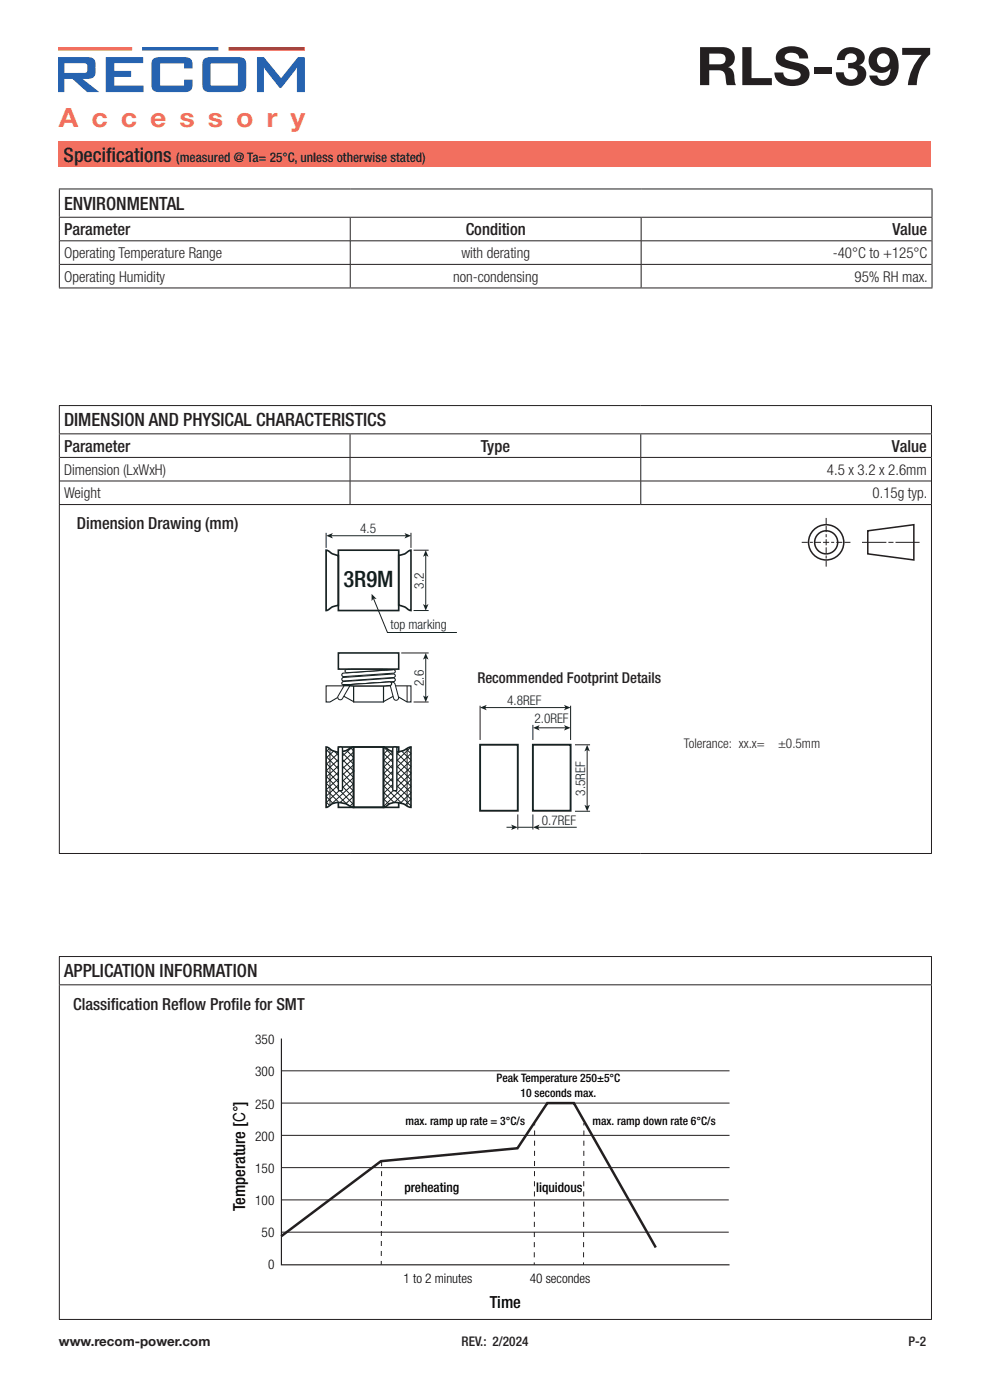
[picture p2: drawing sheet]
<svg xmlns="http://www.w3.org/2000/svg" width="210mm" height="297mm" viewBox="0 0 210 297" stroke-linecap="round" stroke-linejoin="round" font-family="sans-serif">
<path d="M12.5 30h185v5.5h-185z" fill="#f26f5f"/>
<path d="M12.4 10h15.6v.7h-15.6z" fill="#fcb918"/>
<path d="M30.2 10h16.1v.7h-16.1z" fill="#2663b0"/>
<path d="M48.5 10h16.1v.7h-16.1z" fill="#db2429"/>
<g fill="#2663b0">
<path d="M22.5 12.1h7.9l-.1 1.3h-6v1.6h3.5v1.3h-3.5l-.1 1.8 6.2 .1v1.3h-7.9z"/>
<path d="M32.5 12.5l.6-.3 .7-.1h5.4a1.4 1.4 0 0 1 1.6 1.6v.8h-1.7l-.1-1h-5v4.6l5 .1 .1-1.3h1.7v1.1a1.37 1.37 0 0 1-1.5 1.5h-5.6a1.38 1.38 0 0 1-1.6-1.5v-4.6z"/>
<path d="M54.5 12.1l1.5 .1 3.6 4.4 3.6-4.4 1.4-.1v7.4h-1.6v-5.3l-3.4 4.5-.3-.1-3.4-4.4 .1 5.3h-1.5z"/>
<path d="M13.7 13.4h4.1a.55 .55 0 0 1 .7 .6v.9a.54 .54 0 0 1-.7 .6h-4.1zM12.4 12.1v7.4h1.2l.1-2.7 1.6-.1 3.2 2.8h2.5l-3.5-2.8h1a1.52 1.52 0 0 0 1.8-2 3.1 3.1 0 0 0-.5-2.3l-1.2-.3z"/>
<path d="M44.7 13.5h5.8v4.6h-5.8zM43.3 12.5l-.4 .9v4.6a1.35 1.35 0 0 0 1.6 1.5h6.2a1.37 1.37 0 0 0 1.5-1.5v-4.3a1.38 1.38 0 0 0-1.6-1.6h-6l-.7 .1z"/>
</g>
<g fill="none" stroke="#231f20" stroke-width=".21">
<path d="M12.5 86h185.2M12.5 92h185.2M12.6 86.1v5.9M12.6 92.1v14.9M12.7 97h184.8M74.3 92.1v4.9M74.3 97.1v4.9M135.9 92.1v4.9M135.9 97.1v4.9M197.6 86.1v5.9M197.6 92.1v14.9M12.5 107h185.2"/>
<path d="M12.6 107.1v73.9M12.7 102h184.8M74.3 102.1v4.9M135.9 102.1v4.9M197.6 107.1v73.9M12.5 181.1h185.2"/>
</g>
<g fill="none" stroke="#231f20" stroke-width=".32">
<path d="M184.1 112.6l9.7-1.3v7.5l-9.7-1.3z"/>
<circle cx="175.2" cy="115.1" r="3.7"/>
<circle cx="175.2" cy="115.1" r="2.45"/>
</g>
<path d="M170.1 115.1h10.3M175.2 120.2v-10.3" fill="none" stroke="#231f20" stroke-width=".22" stroke-dasharray="1.3 .4 .6 .4 1.3 .4" stroke-linecap="butt"/>
<path d="M182.9 115.1h12.2" fill="none" stroke="#231f20" stroke-width=".22" stroke-dasharray="5.2 .4 1.1 .4 5.2" stroke-linecap="butt"/>
<path d="M69.2 116.7l.4 .1 .9 .7 1.3 .4v10.5l-1.3 .3-1.3 .8zM71.8 116.7h12.8v12.8h-12.8zM84.6 117.8l1.3-.3 1.3-.8v12.8l-.4-.1-.9-.6-1.3-.4zM75 158.5h6.4v12.8h-6.4zM84 159.6a4.7 4.7 0 0 0 2.8-1.1h.4v12.8l-.4-.1a3.9 3.9 0 0 0-5.1 0l-.4 .1v-12.8l.4 .1 1 .6 1.3 .4M84.6 159.6v-1.1h-12.8v1.1a4.7 4.7 0 0 0 2.9-1.1h.3v12.8l-.4-.1a3.9 3.9 0 0 0-5.1 0l-.3 .1v-12.8l.4 .1 .9 .6 1.3 .4M71.8 170.2v1.1h12.8v-1.1" fill="none" stroke="#142323" stroke-width=".35"/>
<path d="M75 145.5h6.4v3.4h-6.4z" fill="none" stroke="#142323" stroke-width=".24"/>
<path d="M69.2 145.5h5.8v3.3l-2.5-1.3-2.5 1.4h-.8zM81.4 145.5h5.8v3.4h-.8l-2.5-1.4-2.5 1.3z" fill="none" stroke="#142323" stroke-width=".23"/>
<g fill="none" stroke="#142323" stroke-width=".21">
<path d="M70 159v12M81.4 159.8l5.8 5.6-5.8 5.6M81.4 158.5l5.8 5.5M82.4 158.9l-1.1 1.2M83.2 159.6l-1.9 1.8M84.2 159.8l3 2.8M84.8 159.4l-3.5 3.4M85.2 159.4l1.9 1.8M86.2 158.9l1 1-5.9 5.7M86.4 145.5v3.4M86.4 158.8v12.2M87.2 158.5l-5.8 5.6"/>
<path d="M81.4 169.5l1.1 1.1M81.4 165.3l5.8 5.6M81.4 164l5.8 5.5-1.3 1.3M81.4 162.6l5.8 5.6-2.3 2.2M81.4 161.2l5.8 5.6M81.4 166.7l3.8 3.7M87.1 162.7l-5.7 5.6M87.2 166.8l-3.6 3.5-2.2-2.2M87.2 161.3l-5.8 5.6M87.2 164.1l-5.8 5.6"/>
</g>
<path d="M72.7 143.8l10.8-.8a.37 .37 0 0 1 .4 .3 .37 .37 0 0 1-.4 .4l-10.6 .8a.37 .37 0 0 1-.4-.3 .37 .37 0 0 1 .2-.4z" fill="#fff"/>
<path d="M72.7 143.8l10.8-.8a.37 .37 0 0 1 .4 .3 .37 .37 0 0 1-.4 .4l-10.6 .8a.37 .37 0 0 1-.4-.3 .37 .37 0 0 1 .2-.4z" fill="none" stroke="#142323" stroke-width=".23"/>
<path d="M72.7 144.6l10.8-.8a.37 .37 0 0 1 .4 .4 .37 .37 0 0 1-.4 .4l-10.6 .7a.37 .37 0 0 1-.4-.2 .37 .37 0 0 1 .2-.5z" fill="#fff"/>
<path d="M72.7 144.6l10.8-.8a.37 .37 0 0 1 .4 .4 .37 .37 0 0 1-.4 .4l-10.6 .7a.37 .37 0 0 1-.4-.2 .37 .37 0 0 1 .2-.5z" fill="none" stroke="#142323" stroke-width=".23"/>
<path d="M82.9 144.9l.5-.1 .4 .3 .7 2.8a.53 .53 0 0 1-.3 .6 .53 .53 0 0 1-.7-.3l-.7-2.8z" fill="#fff"/>
<path d="M82.9 144.9l.5-.1 .4 .3 .7 2.8a.53 .53 0 0 1-.3 .6 .53 .53 0 0 1-.7-.3l-.7-2.8z" fill="none" stroke="#142323" stroke-width=".21"/>
<path d="M83.4 158.5h.5l.3 .2v8.8l-.3 .2h-.3l-.3-.2z" fill="#fff"/>
<path d="M83.4 158.5h.5l.3 .2v8.8l-.3 .2h-.3l-.3-.2z" fill="none" stroke="#142323" stroke-width=".29"/>
<g fill="none" stroke="#142323" stroke-width=".21">
<path d="M69.4 159.2l5.6 5.8-5.9 5.3M69.9 158.8l-.7 .6M70.8 159.3l-1.6 1.5M71 159.5l4.1 4.2M71.8 158.9l3.3 3.3-5.9 5.3 2.6 2.6M72.4 159.2l-3.1 2.8M73.5 159.1l1.6 1.7M74.2 158.4l.9 .9M74.7 158.5l-5.4 4.9M75 159.6l-5.7 5.2 5.6 5.7M69.2 170.1l.7 .8M69.2 166.2l4.5 4.5"/>
<path d="M69.2 162l5.8 5.8M69.3 160.6l5.8 5.9M69.3 163.5l5.7 5.7M75 169l-1.6 1.4M75 170.3l-.7 .7M75 167.6l-2.8 2.6M75.1 160.8l-5.8 5.3M75.1 166.2l-4.6 4.1M75.1 163.5l-5.9 5.4 1.4 1.5"/>
</g>
<path d="M71.8 158.5h.6l.2 .2v8.8l-.2 .2h-.4l-.2-.2z" fill="#fff"/>
<path d="M71.8 158.5h.6l.2 .2v8.8l-.2 .2h-.4l-.2-.2z" fill="none" stroke="#142323" stroke-width=".29"/>
<path d="M73 145.5h1.1l-1.5 2.7a.53 .53 0 0 1-.7 .2 .53 .53 0 0 1-.2-.7z" fill="#fff"/>
<path d="M73 145.5h1.1l-1.5 2.7a.53 .53 0 0 1-.7 .2 .53 .53 0 0 1-.2-.7z" fill="none" stroke="#142323" stroke-width=".21"/>
<path d="M72.8 145.3l9.9-.6a.37 .37 0 0 1 .4 .3 .37 .37 0 0 1-.4 .4l-7.7 .1z" fill="#fff"/>
<path d="M72.8 145.3l9.9-.6a.37 .37 0 0 1 .4 .3 .37 .37 0 0 1-.4 .4l-7.7 .1z" fill="none" stroke="#142323" stroke-width=".23"/>
<path d="M72.7 142.9l10.8-.8a.37 .37 0 0 1 .4 .3 .37 .37 0 0 1-.4 .4l-10.6 .7a.37 .37 0 0 1-.4-.2 .37 .37 0 0 1 .2-.4z" fill="#fff"/>
<path d="M72.7 142.9l10.8-.8a.37 .37 0 0 1 .4 .3 .37 .37 0 0 1-.4 .4l-10.6 .7a.37 .37 0 0 1-.4-.2 .37 .37 0 0 1 .2-.4z" fill="none" stroke="#142323" stroke-width=".23"/>
<path d="M72.8 145.3l9.9-.6a.37 .37 0 0 1 .4 .3 .37 .37 0 0 1-.4 .4l-7.7 .1z" fill="#fff"/>
<path d="M72.8 145.3l9.9-.6a.37 .37 0 0 1 .4 .3 .37 .37 0 0 1-.4 .4l-7.7 .1z" fill="none" stroke="#142323" stroke-width=".23"/>
<path d="M73.2 142.2l.3-.2 1.3-.1 8.5 .1-9.7 .7a.37 .37 0 0 1-.4-.5z" fill="#fff"/>
<path d="M73.2 142.2l.3-.2 1.3-.1 8.5 .1-9.7 .7a.37 .37 0 0 1-.4-.5z" fill="none" stroke="#142323" stroke-width=".23"/>
<path d="M71.8 138.5h12.8v3.5h-12.8z" fill="none" stroke="#142323" stroke-width=".34"/>
<path d="M101.8 158h8v14h-8zM113 158h8v14h-8z" fill="none" stroke="#142323" stroke-width=".4"/>
<path d="M69.2 113v3.2M70.2 113.7h16M87.2 113v3.2" fill="none" stroke="#142323" stroke-width=".21"/>
<g fill="#142323">
<path d="M69.2 113.7l1.4-.6-.3 .6 .3 .5z"/>
<path d="M85.8 113.1l1.4 .6-1.4 .5 .3-.5z"/>
</g>
<path d="M101.8 149.7v7.3M113 153.8v3.2M114.1 154.4h5.9M121 149.7v7.3" fill="none" stroke="#142323" stroke-width=".21"/>
<g fill="#142323">
<path d="M113.1 154.4l1.4-.6-.4 .6 .4 .6z"/>
<path d="M119.6 153.8l1.4 .6-1.4 .6 .4-.6z"/>
</g>
<path d="M109.8 172.8v3.2M113 172.8v3.2M114 175.5h8.3" fill="none" stroke="#142323" stroke-width=".21"/>
<path d="M113.1 175.5l1.4-.6-.4 .6 .4 .6z" fill="#142323"/>
<path d="M107.4 175.5h1.4" fill="none" stroke="#142323" stroke-width=".21"/>
<path d="M108.4 174.9l1.4 .6-1.4 .6 .4-.6z" fill="#142323"/>
<path d="M102.8 150.1h17.2" fill="none" stroke="#142323" stroke-width=".21"/>
<g fill="#142323">
<path d="M101.8 150.1l1.4-.6-.3 .6 .3 .6z"/>
<path d="M119.6 149.5l1.4 .6-1.4 .6 .4-.6z"/>
</g>
<path d="M87.7 116.7h3.2M90.3 117.7v10.9M87.7 129.5h3.2" fill="none" stroke="#142323" stroke-width=".21"/>
<g fill="#142323">
<path d="M90.3 116.7l.6 1.4-.6-.3-.6 .3z"/>
<path d="M89.7 128.1l.6 .4 .6-.4-.6 1.5z"/>
</g>
<path d="M85.1 138.5h5.8M90.3 139.5v8.5M87.7 148.9h3.2" fill="none" stroke="#142323" stroke-width=".21"/>
<g fill="#142323">
<path d="M90.3 138.5l.6 1.4-.6-.3-.6 .3z"/>
<path d="M89.7 147.6l.6 .3 .6-.3-.6 1.4z"/>
</g>
<path d="M122 158h3.2M124.5 159v12.1M109.8 175.5h3.2M122 172.1h3.2" fill="none" stroke="#142323" stroke-width=".21"/>
<g fill="#142323">
<path d="M124.5 158l.6 1.4-.6-.3-.5 .3z"/>
<path d="M124 170.7l.5 .4 .6-.4-.6 1.4z"/>
</g>
<path d="M79.2 126.9l3 7.3h14.7" fill="none" stroke="#142323" stroke-width=".21"/>
<path d="M78.8 126l1.1 1.1-.7-.1-.4 .5z" fill="#142323"/>
<path d="M144 156.7h32.8v5.7h-32.8z" fill="#fff"/>
<g fill="none" stroke="#231f20" stroke-width=".21">
<path d="M12.5 40.1h185.3M12.5 46.1h185.3M12.6 40.2v5.8M12.6 46.2v14.8M12.7 56.1h184.9M12.7 51.1h184.9M74.3 46.2v4.8M74.3 51.1v4.9M74.3 56.1v4.9M136 46.2v4.8M136 51.1v4.9M136 56.1v4.9"/>
<path d="M197.7 40.2v5.8M197.7 46.2v14.8M12.5 61.1h185.3M12.5 202.9h185.2M12.5 208.9h185.2M12.6 203v5.8M12.6 209v70.8M197.6 203v5.8M197.6 209v70.8M59.8 227.2h95M59.8 234h95M113.4 238.2v.6"/>
<path d="M123.9 238.2v.6M59.6 254.6h95M59.8 240.9h95M59.8 247.7h95M12.5 279.9h185.2M59.6 261.4h95M113.3 267.8v.5M123.8 267.8v.5"/>
</g>
<path d="M59.6 262.3l21.2-16 29-2.7 6.3-9.6h5.6l17.4 30.6" fill="none" stroke="#231f20" stroke-width=".53"/>
<path d="M113.4 239.8l-.1 27.5M123.9 239.8l-.1 27.5" fill="none" stroke="#231f20" stroke-width=".21" stroke-dasharray="1.1 1.1" stroke-linecap="butt"/>
<path d="M80.9 246.3v22" fill="none" stroke="#231f20" stroke-width=".21" stroke-dasharray="1.1" stroke-linecap="butt"/>
<path d="M59.7 220.3v48h95.1" fill="none" stroke="#231f20" stroke-width=".25"/>
<text font-size="11.3" fill="#231f20" x="147.6" y="18.1">RLS-397</text>
<text font-size="5.6" fill="#f26f5f" x="12.5" y="27">A c c e s s o r y</text>
<text font-size="4.8" fill="#101f1e" x="72.9" y="124.6">3R9M</text>
<g font-size="4.2" fill="#231f20">
<text x="13.5" y="34.3">Specif</text>
<text x="22.5" y="34.3">ications</text>
</g>
<g font-size="3.9" fill="#231f20">
<text x="13.6" y="44.5">ENVIRONMENTAL</text>
<text x="13.6" y="90.4">DIMENSION AND PHYSICAL CHARACTERISTICS</text>
<text x="13.6" y="207.3">APPLICATION INFORMATION</text>
</g>
<g font-size="3.5" fill="#231f20">
<text x="13.6" y="49.8">Parameter</text>
<text x="98.8" y="49.8">Condition</text>
<text x="189.3" y="49.8">Value</text>
<text x="13.6" y="95.8">Parameter</text>
<text x="102" y="95.8">Type</text>
<text x="189.2" y="95.8">Value</text>
<text x="16.3" y="112.2">Dimension Drawing (mm)</text>
<text x="15.5" y="214.2">Classif</text>
<text x="23.5" y="214.2">ication Ref</text>
<text x="37.9" y="214.2">low Prof</text>
<text x="49.1" y="214.2">ile for SMT</text>
</g>
<g font-size="3.5" fill="#000001">
<text x="52" y="257" transform="rotate(-90 52 257)">Temperature [C°]</text>
<text x="103.9" y="277.5">Time</text>
</g>
<g font-size="3.2" fill="#231f20">
<text x="13.6" y="54.7">Operating Temperature Range</text>
<text x="13.6" y="59.7">Operating Humidity</text>
<text x="96.1" y="59.7">non-condensing</text>
<text x="97.9" y="54.7">with derating</text>
<text x="176.6" y="54.7">-40°C to +125°C</text>
<text x="181.3" y="59.7">95% RH max.</text>
<text x="13.6" y="100.7">Dimension (LxWxH)</text>
<text x="175.4" y="100.7">4.5 x 3.2 x 2.6mm</text>
<text x="13.6" y="105.7">Weight</text>
<text x="185.1" y="105.7">0.15g typ.</text>
<text x="101.3" y="145">Recommended Footprint Details</text>
</g>
<g font-size="2.8" fill="#231f20">
<text x="37.4" y="34.3">(measured @ Ta= 25°C, unless otherwise stated)</text>
<text x="145.1" y="158.8">Tolerance: xx.x=</text>
<text x="165" y="158.8">±0.5mm</text>
<text x="12.5" y="285.5">www.recom-power.com</text>
<text x="97.9" y="285.5">REV.: 2/2024</text>
<text x="192.7" y="285.5">P-2</text>
</g>
<g font-size="2.8" fill="#142323">
<text x="76.4" y="113.1">4.5</text>
<text x="89.9" y="124.9" transform="rotate(-90 89.9 124.9)">3.2</text>
<text x="82.8" y="133.5">top marking</text>
<text x="89.9" y="145.5" transform="rotate(-90 89.9 145.5)">2.6</text>
<text x="107.6" y="149.5">4.8REF</text>
<text x="113.4" y="153.5">2.0REF</text>
<text x="124.1" y="168.8" transform="rotate(-90 124.1 168.8)">3.5REF</text>
<text x="114.9" y="175.1">0.7REF</text>
</g>
<g font-size="2.8" fill="#000001">
<text x="54.1" y="221.5">350</text>
<text x="54.1" y="228.4">300</text>
<text x="54.1" y="235.2">250</text>
<text x="54.1" y="242">200</text>
<text x="54.1" y="248.8">150</text>
<text x="54.1" y="255.6">100</text>
<text x="85.8" y="252.8">preheating</text>
<text x="113.7" y="252.8">liquidous</text>
<text x="55.5" y="262.5">50</text>
<text x="56.9" y="269.3">0</text>
<text x="85.6" y="272.2">1 to 2 minutes</text>
<text x="112.4" y="272.2">40 secondes</text>
</g>
<g font-size="2.5" fill="#000001">
<text x="105.4" y="229.6">Peak Temperature 250±5°C</text>
<text x="110.4" y="232.8">10 seconds max.</text>
<text x="86" y="238.7">max. ramp up rate = 3°C/s</text>
<text x="125.7" y="238.7">max. ramp down rate 6°C/s</text>
</g>
</svg>
